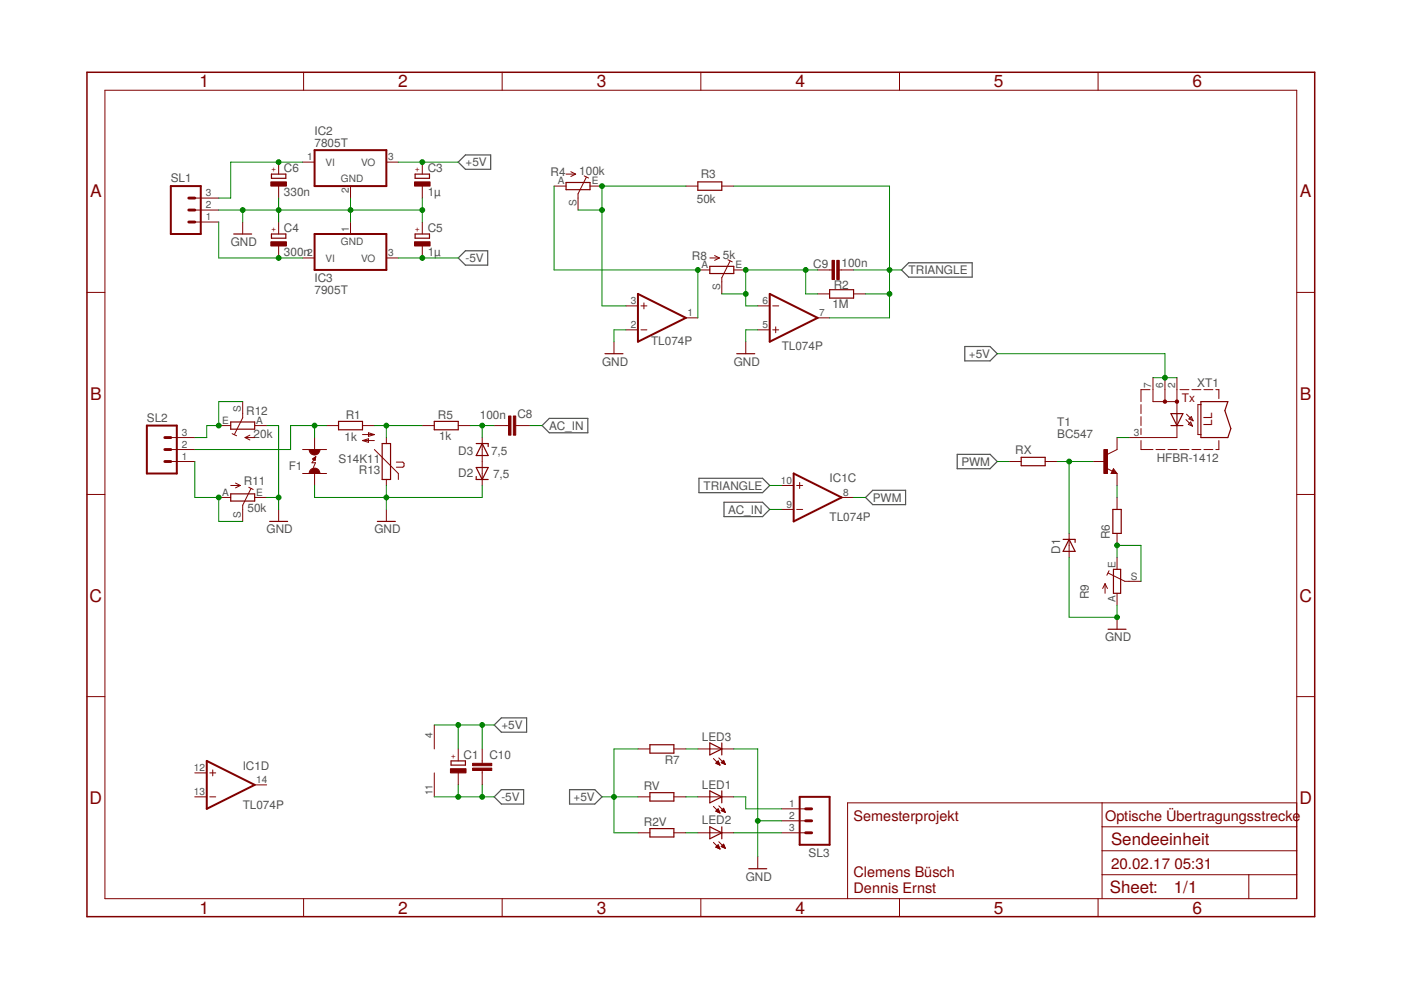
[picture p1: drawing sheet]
<svg xmlns="http://www.w3.org/2000/svg" width="297mm" height="210mm" viewBox="0 0 297 210" stroke-linecap="round" stroke-linejoin="round" font-family="sans-serif">
<path d="M97.2 34.4l1.5-1.5h5.3v3h-5.3zM97.2 54.7l1.5-1.5h4.7v3h-4.7zM191.1 57.2l1.6-1.5h13.4v3.1h-13.4zM204.6 73.5h5.3l1.5 1.5-1.5 1.5h-5.3zM114.9 90.2l1.6-1.5h8.1v3.1h-8.1zM202.9 96.3h7l1.5 1.6-1.5 1.5h-7zM148.2 101.4h13.5l1.5 1.5-1.5 1.6h-13.5zM153.5 106.5h8.2l1.5 1.5-1.5 1.5h-8.2zM183.5 105.5l1.5-1.6h7v3.1h-7zM104.8 153.7l1.5-1.5h5.4v3h-5.4zM104.8 169l1.5-1.6h4.7v3.1h-4.7zM120.8 167.4h5.3l1.5 1.6-1.5 1.5h-5.3z" fill="none" stroke="#505050" stroke-width=".25"/>
<g fill="none" stroke="#800000" stroke-width=".21">
<path d="M22.2 19.1h252.7v171.4h-252.7zM64.4 15.3v3.8M106.5 15.3v3.8M148.6 15.3v3.8M190.7 15.3v3.8M232.8 15.3v3.8M59.1 34.4v2.5M59.1 39.5v2.5M64.2 34.4h2.5M74.3 39.5v2.5M81.9 34.4h2.6M89.5 34.4v2.5"/>
<path d="M89.5 39.5v2.5M117.5 39.5h2.5M120 36.9h2M121 36.4l1 .5M122 36.9l-1 .5M123.8 37.3l1 .4M124.3 37.6l-1.7 3.5v3.4M125.1 39.5h2.5M145.4 39.5h2.6M153 39.5h2.6M41.3 47.1h5.1M41.3 44.5h5.1"/>
<path d="M41.3 42h5.1M51.5 47.1v2.5M59.1 47.1v2.5M59.1 52.2v2.5M64.2 54.7h2.5M74.3 47.1v2.5M81.9 54.7h2.6M89.5 47.1v2.5M89.5 52.2v2.5M148 57.2h2.5M150.5 54.7h2M151.5 54.2l1 .5"/>
<path d="M152.5 54.7l-1 .5M154.3 55.1l1 .4M154.8 55.4l-1.8 3.5v3.4M155.6 57.2h2.5M173.4 57.2h3M177.9 57.2h3.1M18.4 62h3.8M130.2 72.5v2.5M132.7 64.9h2.6M132.7 69.9h2.6M135.9 64.9h1.3M135.9 69.9h1.3"/>
<path d="M136.5 64.2v1.3M145.4 67.4h2.6M158.1 72.5v2.5M160.7 64.9h2.5M160.7 69.9h2.5M163.8 64.9h1.3M163.8 69.9h1.3M164.5 69.3v1.2M173.4 67.4h2.5M173.4 62.3h2.5M181 62.3h2.5M274.9 62h3.8"/>
<path d="M36.2 95.3h5.1M36.2 92.8h5.1M36.2 97.9h5.1M46.4 90.2h2.5M49.2 91.9l1 .5M51.5 85.2v3.4l-1.8 3.5M52 92.8h2M52 92.8l1 .5M53 92.3l-1 .5M54 90.2h2.5M64.2 95.3h5M66.3 97.3h.5"/>
<path d="M66.4 97.4h.4M66.4 97.2h.5M66.5 97.4h.3M66.5 97.2h.4M66.6 97.5h.2M66.6 97.1h.3M66.7 92.8v2.5M66.7 97h.2M66.7 97.6h.1M66.8 96.9h.1M66.9 96.9h.1M67 96.8l-.9 1.3h.8l-.5 1"/>
<path d="M67 96.8l-.7 .5 .5 .3M67 96.8l-.2 .8M69.2 90.2h2.6M76.9 92.1h2.5M76.9 90.2h2.5M76.9 93.4l1.2-.4v.8zM76.9 93.4h2.5M78.1 91.8l1.3 .3-1.3 .4zM79.4 95.3l5.1 5.1v1.3M81.9 92.8v1.2M84 98h1.4l.3 .2v.6l-.3 .3h-1.4M89.5 90.2h2.6"/>
<path d="M97.2 90.2h2.5M102.2 92.8v10.1M104.8 90.2h3M109.3 90.2h3.1M214 97.9h2.5M221.6 97.9h2.5M231.8 97.9h2.5M234.6 99.3l1.2 .6M236.1 99.4l.7 1h-1.2zM236.8 92.8v2.5l-2 1M241.9 93.4v1.9h2.6M241.9 85.8v1.9"/>
<path d="M241.9 88.3v1.9M241.9 90.9v1.2M243.8 82.6h-1.9v2.6M244.5 80.1v5.1h5M245.1 95.3h1.9M247 80.1v5.1M247.6 95.3h1.9M249.5 80.1v7.6M249.5 90.2v2.6h-10.1M250.2 82.6h1.9M250.2 95.3h1.9M251.4 89l1.4 1.4"/>
<path d="M251.6 87.8l1.4 1.4M251.9 90l.6-.5 .3 .9zM252.1 88.8l.5-.5 .4 .9zM252.7 82.6h1.9M252.7 95.3h1.9M254.6 85.8h-.6v6.3h.6M255.2 82.6h2M255.2 95.3h2M257.8 82.6h.6v1.9M258.4 93.4v1.9h-.6M18.4 104.8h3.8M46.4 105.5h2.5"/>
<path d="M48.9 102.9h2M49.9 102.4l1 .5M50.9 102.9l-1 .5M52.7 103.3l1 .5M53.2 103.6l-1.7 3.5v3.5M54 105.5h2.5M59.1 108v2.6M64.2 100.4h5M66.7 100.4v2.5M81.9 101.7v1.2M81.9 108v2.6M165.7 102.9h2.6"/>
<path d="M165.7 108h2.6M168.9 102.9h1.3M168.9 108h1.3M169.5 102.3v1.3M178.4 105.5h2.6M226.7 113.1v5.1M236.8 100.4v2.5M236.8 105.5v2.5M236.8 113.1v2.5M236.8 118.2v2.5M274.9 104.8h3.8M234.3 123.8v2"/>
<path d="M234.3 123.8l-.5 1M234.3 123.8l.5 1M234.9 121.5l3.6 1.8h3.4M235.1 121l-.4 1M236.8 125.8v2.5M236.8 130.9v2.5M18.4 147.7h3.8M92.1 153.7v5.1M97.2 158.8v2.5M102.2 158.8v3M135.3 158.8h2.5M142.9 158.8h2.5"/>
<path d="M148 158.8h7.6M274.9 147.7h3.8M41.3 163.9h2.5M41.3 169h2.5M44.5 163.9h1.2M44.5 169h1.2M45.1 163.2v1.3M54 166.4h2.5M92.1 163.9v5.1M97.2 163.9v2.5M102.2 163.4v3M135.3 169h2.5"/>
<path d="M135.3 176.6h2.5M142.9 169h2.5M142.9 176.6h2.5M148 169h7.6M148 176.6h7.6M151.3 171l1.4 1.4M151.3 178.6l1.4 1.4M151.3 160.8l1.4 1.4M151.8 172l.5-.5 .4 .9zM151.8 179.6l.5-.5 .4 .9zM151.8 161.8l.5-.5 .4 .9zM151.8 179.6h.7"/>
<path d="M151.8 161.8h.7M151.8 172h.7M151.8 171.9h.6M151.9 179.5h.5M151.9 161.9h.6M152 161.7h.4M152 171.8h.4M152 179.4h.4M152.1 161.5h.3M152.1 171.7h.3M152.1 179.8h.4M152.1 179.3h.2"/>
<path d="M152.1 172.2h.4M152.2 162h.4M152.2 161.4h.1M152.2 171.6h.1M152.2 179.2h.1M152.4 179.9h.2M152.4 170.9l1.4 1.4M152.4 172.3h.2M152.4 178.5l1.4 1.4M152.4 160.7l1.4 1.4M152.5 162.2h.1M152.9 171.9l.5-.5 .4 .9z"/>
<path d="M152.9 179.5l.5-.5 .4 .9zM152.9 161.7l.5-.5 .4 .9zM153 179.5h.6M153 161.7h.6M153 171.9h.6M153 171.8h.6M153 179.4h.6M153.1 161.8h.5M153.1 161.5h.5M153.1 171.7h.4M153.1 179.3h.4M153.2 161.4h.3"/>
<path d="M153.2 171.6h.3M153.2 179.6h.5M153.2 179.2h.3M153.3 172h.4M153.3 161.9h.4M153.3 161.3h.2M153.4 171.4h.1M153.4 179h.1M153.5 179.8h.2M153.6 172.2h.2M153.6 162h.2M165.7 171.5h5.1"/>
<path d="M165.7 174h5.1M165.7 176.6h5.1M233.7 170.2v20.3M233.7 175.3h41.2M274.9 170.2h-95.2v20.3M64.4 190.5v3.9M106.5 190.5v3.9M148.6 190.5v3.9M152.6 180h.1M160.7 181.7v2.5M190.7 190.5v3.9M232.8 190.5v3.9"/>
<path d="M233.7 185.5h41.2M233.7 180.4h41.2M264.8 185.5v5"/>
</g>
<path d="M18.4 15.3h260.3v179.1h-260.3z" fill="none" stroke="#800000" stroke-width=".32"/>
<g fill="none" stroke="#800000" stroke-width=".25">
<path d="M57.6 36.9h3v.9h-3zM88 36.9h3.1v.9h-3.1zM120 38.7h5.1v1.5h-5.1zM148 38.6h5v1.7h-5zM49.6 49.6h3.8M57.6 49.6h3v.9h-3zM88 49.6h3.1v.9h-3.1zM150.5 56.5h5.1v1.5h-5.1zM128.3 75h3.8M156.2 75h3.8M175.9 61.4h5.1v1.8h-5.1zM48.9 89.5h5.1v1.5h-5.1z"/>
<path d="M71.8 89.3h5.1v1.8h-5.1zM81 94h1.8v7.7h-1.8zM92.1 89.3h5.1v1.8h-5.1zM101 94h2.5v.7M101 99.1h2.5l-1.3 2.6zM102.2 94l1.3 2.6h-2.5zM216.5 97h5.1v1.7h-5.1zM236.1 99.9l.1 .2h-.4l.3-.5 .5 .7h-.8M248.3 87.7h2.5l-1.3 2.5zM248.3 90.2h2.5M249.5 87.7v2.5M254.6 85.2h5.7l-.6 1.9 1.3 3.8-.7 1.9h-5.7z"/>
<path d="M48.9 104.7h5.1v1.5h-5.1zM57.2 110.6h3.8M80 110.6h3.8M101 101v.7h2.5M225.4 114.4h2.5v.6M226.7 114.4l1.2 2.5h-2.5zM235.9 108h1.8v5.1h-1.8zM234.9 133.4h3.8M236.1 120.7h1.5v5.1h-1.5zM137.8 157.9h5.1v1.8h-5.1zM150.5 157.5l2.5 1.3-2.5 1.3zM153 157.5v2.6"/>
<path d="M95.6 161.3h3.1v.9h-3.1zM137.8 175.7h5.1v1.8h-5.1zM137.8 168.1h5.1v1.7h-5.1zM150.5 167.7l2.5 1.3-2.5 1.2zM150.5 175.3l2.5 1.3-2.5 1.2zM153 167.7v2.5M153 175.3v2.5M158.7 184.2h3.9"/>
</g>
<g fill="none" stroke="#800000" stroke-width=".42">
<path d="M36.2 39.5h6.4v10.1h-6.4zM66.7 31.8h15.2v7.7h-15.2zM66.7 49.6h15.2v7.6h-15.2zM135.3 62.3l10.1 5.1-10.1 5.1zM163.2 62.3l10.2 5.1-10.2 5.1zM31.1 90.2h6.4v10.2h-6.4zM168.3 100.4l10.1 5.1-10.1 5.1zM43.8 161.3l10.2 5.1-10.2 5.1zM169.5 169h6.4v10.1h-6.4z"/>
<circle cx="247" cy="85.2" r=".25"/>
<circle cx="249.5" cy="85.2" r=".25"/>
</g>
<g fill="#800000" stroke="#800000" stroke-width=".21">
<path d="M234 95.3h.8v5.1h-.8z"/>
<path d="M95.5 163h3.3v.9h-3.3z"/>
<path d="M87.9 38.6h3.3v.9h-3.3z"/>
<path d="M57.4 51.3h3.3v.9h-3.3z"/>
<path d="M87.9 51.3h3.3v.9h-3.3z"/>
<path d="M57.4 38.6h3.3v.9h-3.3z"/>
<path d="M108.8 88.2h.5v4.1h-.5z"/>
<path d="M107.8 88.2h.5v4.1h-.5z"/>
<path d="M176.4 55.2h.5v4.1h-.5z"/>
<path d="M177.4 55.2h.5v4.1h-.5z"/>
<path d="M100.2 162.9h4.1v.5h-4.1z"/>
<path d="M100.2 161.8h4.1v.5h-4.1z"/>
</g>
<path d="M40 42h1.3M40 44.5h1.3M40 47.1h1.3M34.9 92.8h1.3M34.9 95.3h1.3M34.9 97.9h1.3M170.8 176.6h1.3M170.8 174h1.3M170.8 171.5h1.3" fill="none" stroke="#800000" stroke-width=".61"/>
<g fill="#800000" stroke="#800000" stroke-width=".21">
<path d="M65.9 99.5a1.15 1.15 0 0 1 1.3-.2 1.15 1.15 0 0 1 .6 1.1h-2.2z" fill-rule="evenodd"/>
<path d="M65.6 95.3h2.2a1.14 1.14 0 0 1-1.1 1.2 1.14 1.14 0 0 1-1.1-1.2z" fill-rule="evenodd"/>
</g>
<g fill="none" stroke="#008000" stroke-width=".21">
<path d="M64.2 34.4h-15.3v7.6h-2.5M84.5 34.4h12.7M117.5 39.5v17.7h30.5v10.2M145.4 39.5h-17.8v25.4h5.1M155.6 39.5h33v27.9h-12.7M46.4 47.1v7.6h17.8M46.4 44.5h43.1M51.5 44.5v2.6M59.1 42v5.1M74.3 42v5.1M84.5 54.7h12.7M89.5 42v5.1"/>
<path d="M122.6 44.5h5M170.8 57.2v5.1h2.6M173.4 57.2h-15.3v7.7h2.6M181 57.2h10.1M132.7 69.9h-2.5v2.6M153 62.3h5.1M160.7 69.9h-2.6v2.6M183.5 62.3h5.1M211.4 75h35.6v5.1M41.3 97.9v7.6h5.1v5.1h5.1M51.5 85.2h-5.1v5h-2.6v2.6h-2.5M56.5 90.2h2.6v17.8"/>
<path d="M66.7 90.2v2.6M69.2 90.2h-7.6v5.1h-20.3M79.4 90.2h10.1M81.9 90.2v2.6M99.7 90.2h5.1M102.2 90.2v2.6M112.4 90.2h2.5M211.4 97.9h2.6M224.1 97.9h7.7M226.7 97.9v15.2M236.8 92.8h2.6M244.5 80.1h5"/>
<path d="M56.5 105.5h2.6M66.7 102.9v2.6h35.5v-2.6M81.9 102.9v5.1M163.2 108h2.5M163.2 102.9h2.5M181 105.5h2.5M226.7 118.2v12.7h10.1v-2.6M236.8 102.9v2.6M236.8 118.2v-2.6h5.1v7.7M92.1 153.7h12.7M97.2 153.7v5.1M102.2 153.7v5.1"/>
<path d="M135.3 158.8h-5.1v17.8h5.1M145.4 158.8h2.6M155.6 158.8h5.1v22.9M92.1 169h12.7M97.2 166.4v2.6M102.2 166.4v2.6M127.6 169h7.7M145.4 169h2.6M145.4 176.6h2.6M155.6 169h2.5v2.5h7.6M155.6 176.6h10.1M160.7 174h5"/>
</g>
<g fill="#008000" stroke="#008000" stroke-width=".21">
<circle cx="59.1" cy="34.4" r=".51"/>
<circle cx="59.1" cy="54.7" r=".51"/>
<circle cx="89.5" cy="54.7" r=".51"/>
<circle cx="97.2" cy="169" r=".51"/>
<circle cx="102.2" cy="169" r=".51"/>
<circle cx="89.5" cy="34.4" r=".51"/>
<circle cx="130.2" cy="169" r=".51"/>
<circle cx="247" cy="80.1" r=".51"/>
<circle cx="97.2" cy="153.7" r=".51"/>
<circle cx="102.2" cy="153.7" r=".51"/>
<circle cx="74.3" cy="44.5" r=".51"/>
<circle cx="59.1" cy="44.5" r=".51"/>
<circle cx="89.5" cy="44.5" r=".51"/>
<circle cx="51.5" cy="44.5" r=".51"/>
<circle cx="81.9" cy="105.5" r=".51"/>
<circle cx="160.7" cy="174" r=".51"/>
<circle cx="236.8" cy="130.9" r=".51"/>
<circle cx="59.1" cy="105.5" r=".51"/>
<circle cx="46.4" cy="90.2" r=".51"/>
<circle cx="46.4" cy="105.5" r=".51"/>
<circle cx="66.7" cy="90.2" r=".51"/>
<circle cx="81.9" cy="90.2" r=".51"/>
<circle cx="102.2" cy="90.2" r=".51"/>
<circle cx="158.1" cy="57.2" r=".51"/>
<circle cx="170.8" cy="57.2" r=".51"/>
<circle cx="158.1" cy="62.3" r=".51"/>
<circle cx="148" cy="57.2" r=".51"/>
<circle cx="127.6" cy="39.5" r=".51"/>
<circle cx="127.6" cy="44.5" r=".51"/>
<circle cx="188.6" cy="62.3" r=".51"/>
<circle cx="188.6" cy="57.2" r=".51"/>
<circle cx="226.7" cy="97.9" r=".51"/>
<circle cx="236.8" cy="115.6" r=".51"/>
</g>
<g font-size="3.7" fill="#800000">
<text x="42.3" y="18.5">1</text>
<text x="84.4" y="18.5">2</text>
<text x="126.5" y="18.5">3</text>
<text x="168.6" y="18.5">4</text>
<text x="210.7" y="18.5">5</text>
<text x="252.9" y="18.5">6</text>
<text x="19.1" y="41.9">A</text>
<text x="275.6" y="41.9">A</text>
<text x="19.1" y="84.7">B</text>
<text x="275.6" y="84.7">B</text>
<text x="19" y="127.6">C</text>
<text x="275.5" y="127.6">C</text>
<text x="19" y="170.4">D</text>
<text x="275.5" y="170.4">D</text>
<text x="42.3" y="193.7">1</text>
<text x="84.4" y="193.7">2</text>
<text x="126.5" y="193.7">3</text>
<text x="168.6" y="193.7">4</text>
<text x="210.7" y="193.7">5</text>
<text x="252.9" y="193.7">6</text>
</g>
<g font-size="3.6" fill="#800000">
<text x="235.6" y="179.1">Sendeeinheit</text>
<text x="235.3" y="189.4">Sheet:</text>
<text x="248.9" y="189.3">1/1</text>
</g>
<g font-size="3.2" fill="#800000">
<text x="235.6" y="184.2">20.02.17</text>
<text x="249" y="184.2">05:31</text>
</g>
<g font-size="3.1" fill="#800000">
<text x="181" y="174">Semesterprojekt</text>
<text x="234.3" y="174">Optische Übertragungsstrecke</text>
<text x="181" y="186">Clemens Büsch</text>
<text x="181" y="189.3">Dennis Ernst</text>
</g>
<g font-size="2.5" fill="#505050">
<text x="66.7" y="28.7">IC2</text>
<text x="66.7" y="31.2">7805T</text>
<text x="98.7" y="35.3">+5V</text>
<text x="36.2" y="38.7">SL1</text>
<text x="60.2" y="41.5">330n</text>
<text x="60.2" y="36.4">C6</text>
<text x="90.7" y="41.5">1µ</text>
<text x="90.7" y="36.4">C3</text>
<text x="116.7" y="37.3">R4</text>
<text x="122.8" y="37.2">100k</text>
<text x="148.6" y="37.6">R3</text>
<text x="147.7" y="43">50k</text>
<text x="48.9" y="52.1">GND</text>
<text x="60.2" y="49.1">C4</text>
<text x="90.7" y="49.1">C5</text>
<text x="60.2" y="54.2">300n</text>
<text x="66.7" y="59.8">IC3</text>
<text x="90.7" y="54.2">1µ</text>
<text x="98.7" y="55.6">-5V</text>
<text x="146.7" y="55.1">R8</text>
<text x="153.3" y="54.9">5k</text>
<text x="172.4" y="56.8">C9</text>
<text x="178.4" y="56.6">100n</text>
<text x="192.6" y="58.1">TRIANGLE</text>
<text x="66.7" y="62.3">7905T</text>
<text x="176.5" y="65.4">1M</text>
<text x="176.8" y="61.3">R2</text>
<text x="127.6" y="77.5">GND</text>
<text x="138" y="73.2">TL074P</text>
<text x="155.6" y="77.5">GND</text>
<text x="165.7" y="74.2">TL074P</text>
<text x="205.4" y="75.9">+5V</text>
<text x="253.9" y="82">XT1</text>
<text x="31.1" y="89.5">SL2</text>
<text x="52.2" y="88.1">R12</text>
<text x="73.3" y="88.7">R1</text>
<text x="92.8" y="88.7">R5</text>
<text x="101.7" y="88.8">100n</text>
<text x="109.7" y="88.6">C8</text>
<text x="53.8" y="92.8">20k</text>
<text x="73" y="93.5">1k</text>
<text x="93.1" y="93.3">1k</text>
<text x="116.5" y="91.1">AC_IN</text>
<text x="224.1" y="92.8">BC547</text>
<text x="224.1" y="90.2">T1</text>
<text x="61.2" y="99.6">F1</text>
<text x="71.8" y="98.2">S14K11</text>
<text x="76.1" y="100.5">R13</text>
<text x="97.2" y="101">D2</text>
<text x="97.2" y="96.5">D3</text>
<text x="104.1" y="96.5">7,5</text>
<text x="104.5" y="101.3">7,5</text>
<text x="203.8" y="98.7">PWM</text>
<text x="215.3" y="96.4">RX</text>
<text x="245.2" y="97.9">HFBR-1412</text>
<text x="51.7" y="102.8">R11</text>
<text x="149.2" y="103.8">TRIANGLE</text>
<text x="175.9" y="102.3">IC1C</text>
<text x="185" y="106.4">PWM</text>
<text x="52.5" y="108.5">50k</text>
<text x="56.5" y="113.1">GND</text>
<text x="79.4" y="113.1">GND</text>
<text x="154.4" y="108.9">AC_IN</text>
<text x="175.9" y="110.6">TL074P</text>
<text x="224.8" y="117.4" transform="rotate(-90 224.8 117.4)">D1</text>
<text x="235.3" y="114.4" transform="rotate(-90 235.3 114.4)">R6</text>
<text x="230.9" y="127.1" transform="rotate(-90 230.9 127.1)">R9</text>
<text x="234.3" y="135.9">GND</text>
<text x="106.3" y="154.6">+5V</text>
<text x="98.3" y="160.9">C1</text>
<text x="103.8" y="161">C10</text>
<text x="148.8" y="157">LED3</text>
<text x="51.5" y="163.2">IC1D</text>
<text x="136.5" y="167.5">RV</text>
<text x="140.9" y="162.1">R7</text>
<text x="148.8" y="167.2">LED1</text>
<text x="51.5" y="171.5">TL074P</text>
<text x="106.3" y="169.8">-5V</text>
<text x="121.6" y="169.8">+5V</text>
<text x="136.5" y="175.1">R2V</text>
<text x="148.8" y="174.8">LED2</text>
<text x="171.4" y="181.7">SL3</text>
<text x="158.1" y="186.7">GND</text>
</g>
<g font-size="2.5" fill="#800000">
<text x="250.6" y="85.2">Tx</text>
<text x="257" y="90.2" transform="rotate(-90 257 90.2)">LL</text>
</g>
<g font-size="2.1" fill="#505050">
<text x="65.1" y="34">1</text>
<text x="69" y="35.1">VI</text>
<text x="76.6" y="35.1">VO</text>
<text x="82.3" y="34">3</text>
<text x="43.6" y="41.6">3</text>
<text x="72.3" y="38.7">GND</text>
<text x="74" y="41" transform="rotate(-90 74 41)">2</text>
<text x="118.2" y="39.1">A</text>
<text x="125.5" y="39.1">E</text>
<text x="43.6" y="46.7">1</text>
<text x="43.6" y="44.2">2</text>
<text x="122.2" y="43.8" transform="rotate(-90 122.2 43.8)">S</text>
<text x="72.3" y="51.9">GND</text>
<text x="74" y="49.3" transform="rotate(-90 74 49.3)">1</text>
<text x="65.1" y="54.3">2</text>
<text x="69" y="55.4">VI</text>
<text x="76.6" y="55.5">VO</text>
<text x="82.3" y="54.3">3</text>
<text x="148.7" y="56.9">A</text>
<text x="155.9" y="56.9">E</text>
<text x="133.7" y="64.5">3</text>
<text x="152.7" y="61.5" transform="rotate(-90 152.7 61.5)">S</text>
<text x="161.6" y="64.5">6</text>
<text x="133.7" y="69.6">2</text>
<text x="145.8" y="67">1</text>
<text x="161.6" y="69.6">5</text>
<text x="173.7" y="67">7</text>
<text x="244.1" y="82.3" transform="rotate(-90 244.1 82.3)">7</text>
<text x="246.6" y="82.3" transform="rotate(-90 246.6 82.3)">6</text>
<text x="249.2" y="82.3" transform="rotate(-90 249.2 82.3)">2</text>
<text x="47.1" y="89.9">E</text>
<text x="51.1" y="87.3" transform="rotate(-90 51.1 87.3)">S</text>
<text x="54.3" y="89.9">A</text>
<text x="38.5" y="95">2</text>
<text x="38.5" y="92.4">3</text>
<text x="240.4" y="92.4">3</text>
<text x="38.5" y="97.5">1</text>
<text x="47.1" y="105.1">A</text>
<text x="54.3" y="105.1">E</text>
<text x="165.5" y="102.6">10</text>
<text x="166.7" y="107.7">9</text>
<text x="178.8" y="105.1">8</text>
<text x="51.1" y="109.8" transform="rotate(-90 51.1 109.8)">S</text>
<text x="236.5" y="120.4" transform="rotate(-90 236.5 120.4)">E</text>
<text x="239.7" y="122.9">S</text>
<text x="236.5" y="127.6" transform="rotate(-90 236.5 127.6)">A</text>
<text x="91.7" y="156.5" transform="rotate(-90 91.7 156.5)">4</text>
<text x="41.1" y="163.5">12</text>
<text x="54.3" y="166.1">14</text>
<text x="41.1" y="168.6">13</text>
<text x="91.7" y="168.6" transform="rotate(-90 91.7 168.6)">11</text>
<text x="167.3" y="171.1">1</text>
<text x="167.3" y="173.7">2</text>
<text x="167.3" y="176.2">3</text>
</g>
<g font-size="1.8" fill="#800000">
<text x="58.5" y="36.5" transform="rotate(-90 58.5 36.5)">+</text>
<text x="89" y="36.5" transform="rotate(-90 89 36.5)">+</text>
<text x="58.5" y="49.2" transform="rotate(-90 58.5 49.2)">+</text>
<text x="89" y="49.2" transform="rotate(-90 89 49.2)">+</text>
<text x="96.6" y="160.9" transform="rotate(-90 96.6 160.9)">+</text>
</g>
</svg>
